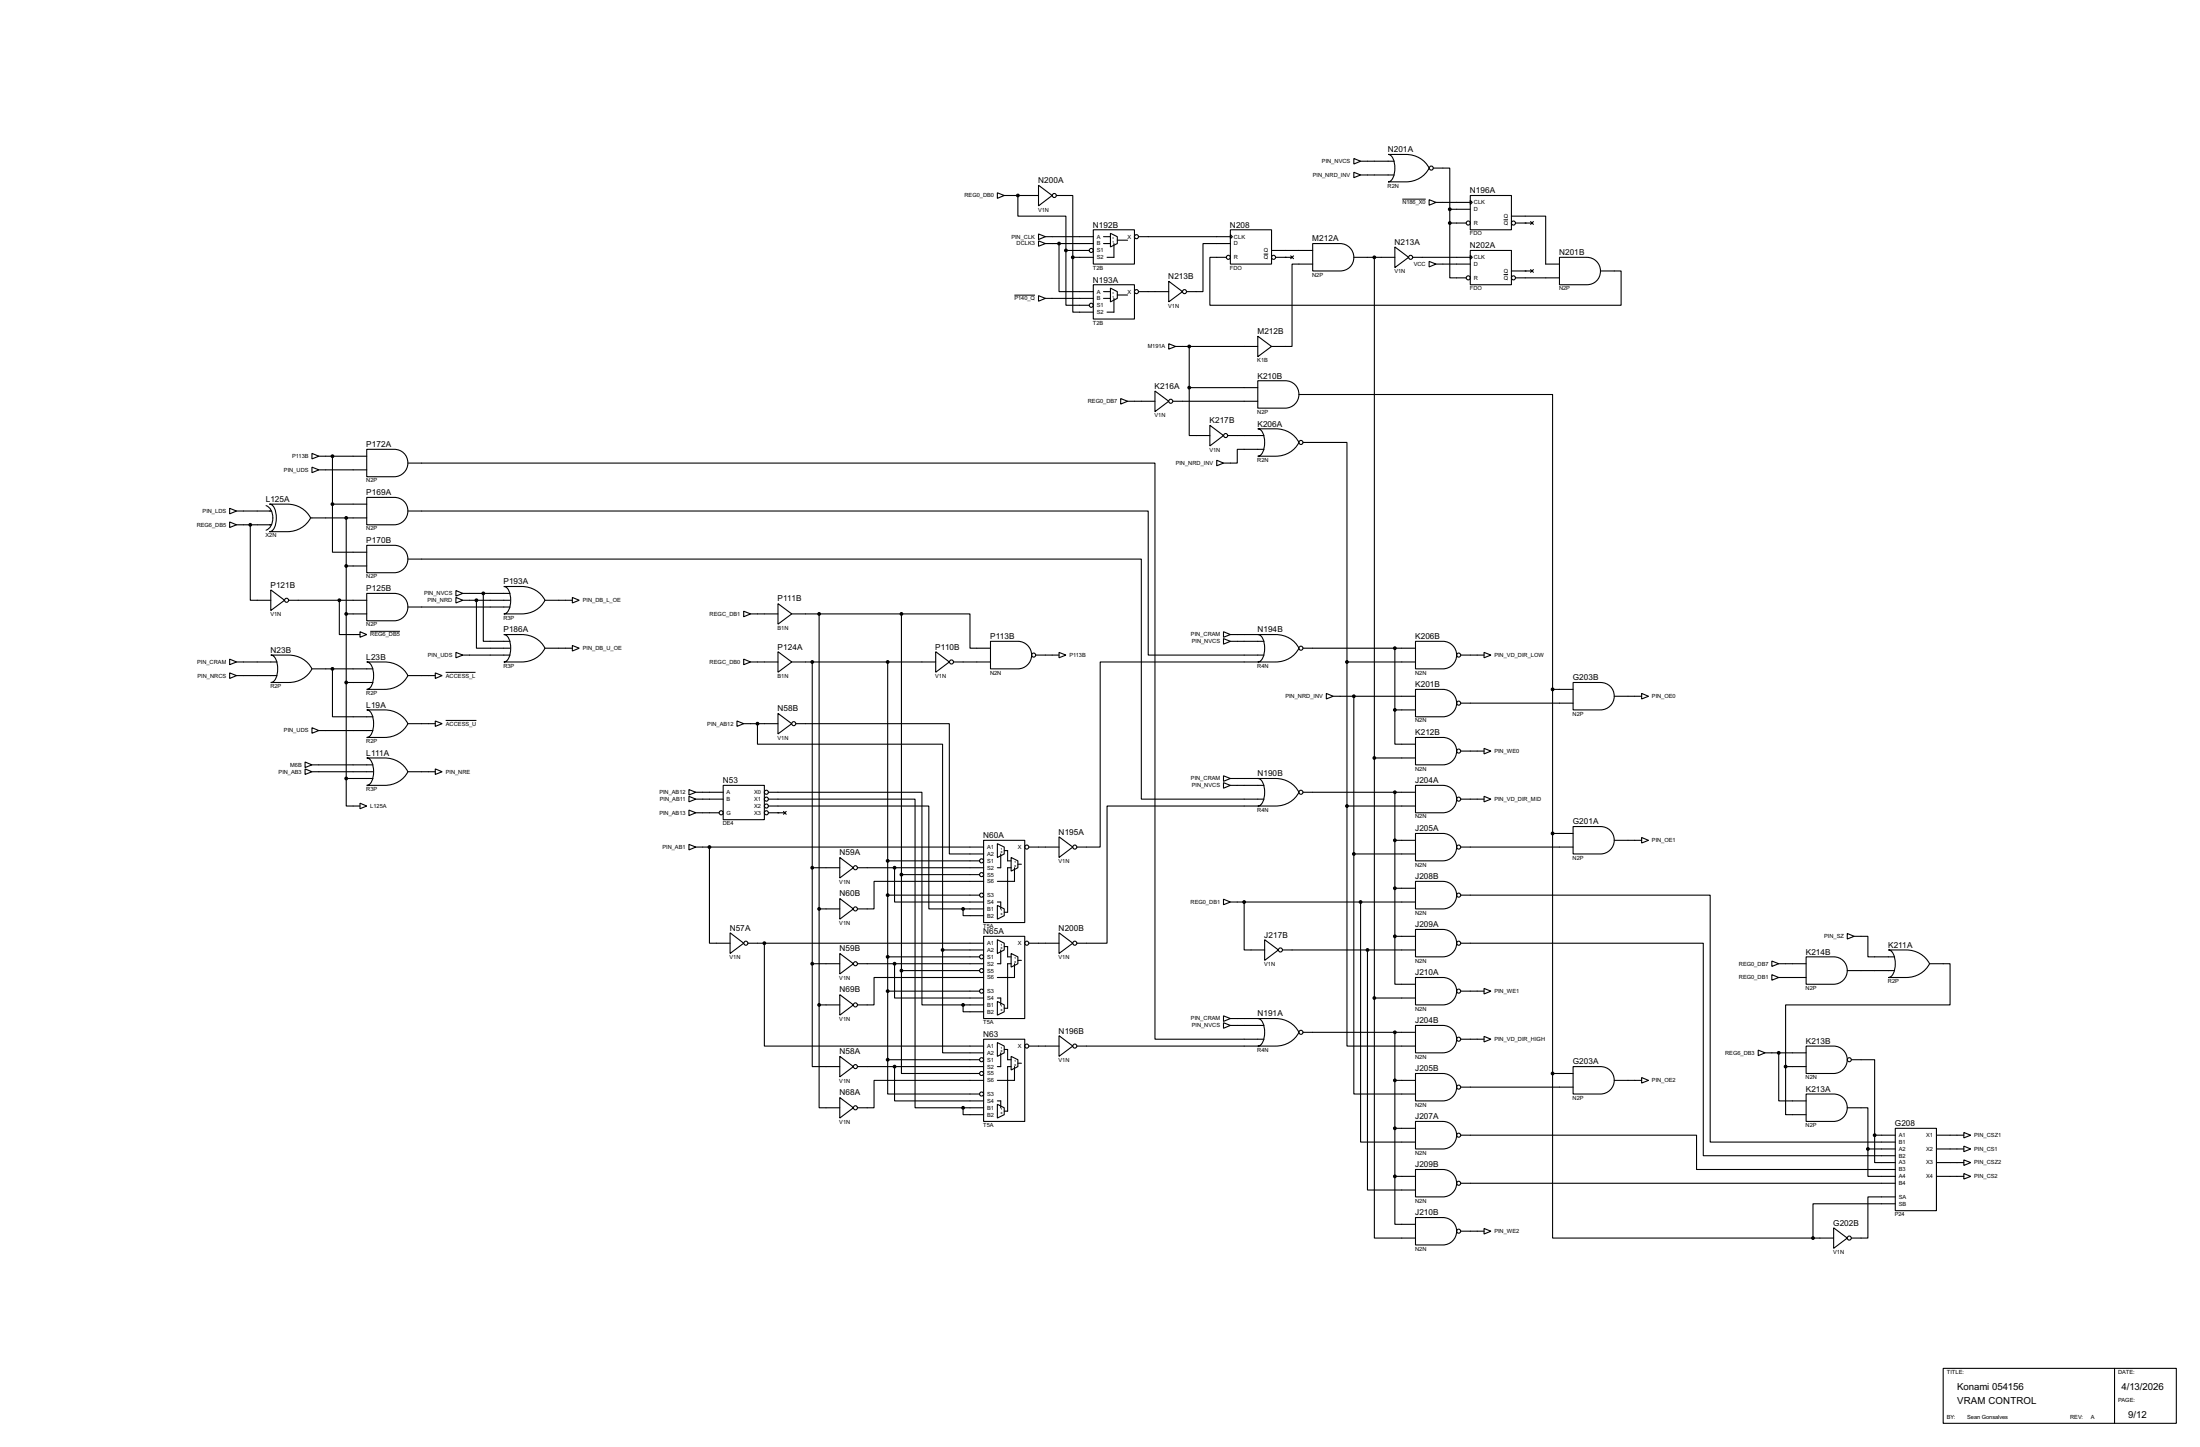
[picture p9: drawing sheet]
<svg xmlns="http://www.w3.org/2000/svg" width="815mm" height="536mm" viewBox="0 0 815 536" stroke-linecap="round" stroke-linejoin="round" font-family="sans-serif">
<g fill="none" stroke="#000" stroke-width=".4">
<path d="M501.7 58.7l2.5 1-2.5 1.1zM504.2 59.7h12.5M514.4 57.2h6.6a9.4 9.4 0 0 1 8.6 5.1 9.5 9.5 0 0 1-8.6 5.1h-6.6a3.2 3.2 0 0 0 2.3-3.2 7.8 7.8 0 0 0-1.3-6.6zM369.6 71.4l2.6 1-2.6 1.1zM372.2 72.4h12.7M377.2 72.4v7.7h17.8v12.7M384.9 68.6l5 3.8-5 3.9zM391.5 72.4h6.1v22.9M501.7 63.8l2.5 1-2.5 1zM504.2 64.8h12.5M529.6 74l2.6 1-2.6 1zM531.2 62.3h6.1v15.2"/>
<path d="M532.2 75h12.7M537.3 77.5v5.1M537.3 77.5h7.6M544.9 72.4h15.2v12.7h-15.2zM544.9 74.2l.7 .8-.7 .7zM384.9 86.7l2.5 1-2.5 1zM384.9 89.2l2.5 1-2.5 1zM387.4 87.7h17.8M387.4 90.2h17.8M392.5 90.2v17.8h12.7M395 92.8v20.3h8.7M395 92.8h8.7"/>
<path d="M397.6 95.3v20.3h7.6M397.6 95.3h7.6M405.2 85.1h15.2v12.7h-15.2zM409 87.7h2.5M409 90.2h2.5M411.5 86.4l2.6 1.3v2.5l-2.6 1.3zM412.8 90.2v5.1h-2.5M414.1 89h3.8M421.9 87.7h34.1M454.5 95.3h-6.1v17.8h152.4v-12.7h-7.7M456 85.1h15.2v12.7h-15.2zM456 86.9l.7 .8-.7 .7z"/>
<path d="M456 90.2h-10.2v17.8h-6.1M471.2 92.8h15.3M472.7 95.3h6.1M478.3 94.8l1.1 1M479.4 94.8l-1.1 1M486.5 90.2h10.1a5.1 5.1 0 0 1 5.1 5.1 5.1 5.1 0 0 1-5.1 5.1h-10.1zM486.5 97.8h-7.7v30.5h-7.6M501.7 95.3h15.2M509.3 95.3v274.3M516.9 91.5l5.1 3.8-5.1 3.8zM523.5 95.3h21.4M529.6 96.8l2.6 1-2.6 1.1z"/>
<path d="M532.2 97.8h12.7M537.3 82.6v20.3h6.1M537.3 82.6h6.1M544.9 92.8h15.2v12.7h-15.2zM544.9 94.5l.7 .8-.7 .8zM560.1 80.1h12.7v17.7h5.1M561.6 82.6h6.1M567.2 99.9l1.1 1M567.2 82.1l1.1 1M568.3 99.9l-1.1 1M568.3 82.1l-1.1 1M577.9 95.3h10.2a5.1 5.1 0 0 1 5 5.1 5.1 5.1 0 0 1-5 5.1h-10.2z"/>
<path d="M384.9 109.5l2.5 1-2.5 1.1zM387.4 110.5h17.8M405.2 105.5h15.2v12.7h-15.2zM409 108h2.5M409 110.5h2.5M411.5 106.7l2.6 1.3v2.5l-2.6 1.3zM412.8 110.5v5.1h-2.5M414.1 109.3h3.8M421.9 108h11.2M433.1 104.2l5.1 3.8-5.1 3.8zM560.1 100.4h7.6M561.6 102.9h16.3"/>
<path d="M433.1 127.3l2.6 1-2.6 1zM435.7 128.3h30.4M440.7 128.3v15.3M466.1 124.5l5.1 3.8-5.1 3.8zM415.3 147.6l2.6 1-2.6 1.1zM417.9 148.6h10.1M428 144.8l5.1 3.8-5.1 3.9zM434.6 148.6h31.5M440.7 143.6v17.7h7.7M440.7 143.6h25.4M448.4 157.5l5 3.8-5 3.9zM466.1 141h10.2a5.1 5.1 0 0 1 5.1 5.1 5.1 5.1 0 0 1-5.1 5.1h-10.2z"/>
<path d="M466.1 158.8h6.6a9.5 9.5 0 0 1 8.7 5.1 9.5 9.5 0 0 1-8.7 5.1h-6.6a3.2 3.2 0 0 0 2.4-3.2 7.7 7.7 0 0 0-1.3-6.6zM481.4 146.1h94v109.2M115.6 173l2.6 1-2.6 1.1zM115.6 167.9l2.6 1.1-2.6 1zM118.2 174h17.7M118.2 169h17.7M123.2 169v17.7M135.9 166.4h10.2a5.1 5.1 0 0 1 5.1 5.1 5.1 5.1 0 0 1-5.1 5.1h-10.2zM151.2 171.5h276.8v213.4h40.4M450.9 170.5l2.5 1-2.5 1zM455 161.3h13.4M468.4 166.4h-9.9v5.1h-5.1"/>
<path d="M482.9 163.9h16.3v81.3M85.1 188.3l2.6 1-2.6 1zM85.1 193.3l2.6 1.1-2.6 1zM87.7 189.3h12.9M87.7 194.4h12.9M92.8 194.4v27.9h7.6M98.6 187.3a5.4 5.4 0 0 1 0 9.1M99.9 186.7h6.6a9.6 9.6 0 0 1 8.6 5.1 9.6 9.6 0 0 1-8.6 5.1h-6.6a3.2 3.2 0 0 0 2.3-3.1 7.8 7.8 0 0 0-1.3-6.7zM115.1 191.8h20.8M123.2 186.7v17.8h12.7M123.2 186.7h12.7M128.3 191.8v96.5"/>
<path d="M135.9 184.2h10.2a5.1 5.1 0 0 1 5.1 5.1 5.1 5.1 0 0 1-5.1 5.1h-10.2zM151.2 189.3h274.3v53.3h42.9M100.4 218.5l5.1 3.8-5.1 3.8zM128.3 209.6h7.6M135.9 219.8h10.2a5.1 5.1 0 0 1 5.1 5 5.1 5.1 0 0 1-5.1 5.1h-10.2zM135.9 202h10.2a5.1 5.1 0 0 1 5.1 5 5.1 5.1 0 0 1-5.1 5.1h-10.2zM151.2 207.1h271.8v88.9h45.4M169 218.7l2.5 1.1-2.5 1zM171.5 219.8h17.5M179.1 219.8v17.7h9.9M186.7 217.2h6.6a9.5 9.5 0 0 1 8.7 5.1 9.5 9.5 0 0 1-8.7 5.1h-6.6a3.2 3.2 0 0 0 2.4-3.2 7.8 7.8 0 0 0-1.3-6.6zM107 222.3h28.9"/>
<path d="M125.8 222.3v12.7h7.6M128.3 227.4h7.6M133.4 234l2.5 1-2.5 1zM151.2 224.8h37.8M169 221.3l2.5 1-2.5 1zM171.5 222.3h17.5M176.6 222.3v17.8h12.4M186.7 235h6.6a9.5 9.5 0 0 1 8.7 5.1 9.5 9.5 0 0 1-8.7 5.1h-6.6a3.2 3.2 0 0 0 2.4-3.2 7.7 7.7 0 0 0-1.3-6.6zM202 222.3h10.1M212.1 221.3l2.6 1-2.6 1zM212.1 239.1l2.6 1-2.6 1zM275.6 226.4l2.6 1-2.6 1z"/>
<path d="M278.2 227.4h10.1M288.3 223.6l5.1 3.8-5.1 3.8zM293.4 227.4h40.7M303.6 227.4v144.8M334.1 227.4h25.4v12.7h7.6M334.1 227.4v132.1M367.1 237.5h10.1a5.1 5.1 0 0 1 5.1 5.1 5.1 5.1 0 0 1-5.1 5.1h-10.1zM453.4 234l2.6 1-2.6 1zM453.4 236.5l2.6 1-2.6 1.1zM456 235h10.1M456 237.5h12.4M466.1 235h6.6a9.5 9.5 0 0 1 8.7 5.1 9.5 9.5 0 0 1-8.7 5.1h-6.6a3.2 3.2 0 0 0 2.4-3.2 7.7 7.7 0 0 0-1.3-6.6z"/>
<path d="M524.6 237.5h10.1a5.1 5.1 0 0 1 5.1 5.1 5.1 5.1 0 0 1-5.1 5.1h-10.1zM85.1 249.2l2.6 1-2.6 1.1zM85.1 244.1l2.6 1.1-2.6 1zM87.7 250.2h15M87.7 245.2h15M100.4 242.6h6.6a9.6 9.6 0 0 1 8.6 5.1 9.5 9.5 0 0 1-8.6 5.1h-6.6a3.2 3.2 0 0 0 2.3-3.2 7.8 7.8 0 0 0-1.3-6.6zM115.6 247.7h22.6M123.2 247.7v17.8h15M128.3 252.8h9.9M135.9 245.2h6.6a9.5 9.5 0 0 1 8.7 5 9.5 9.5 0 0 1-8.7 5.1h-6.6a3.2 3.2 0 0 0 2.4-3.1 7.7 7.7 0 0 0-1.3-6.6zM151.2 250.2h10.1M161.3 249.2l2.6 1-2.6 1.1z"/>
<path d="M169 241.6l2.5 1-2.5 1zM171.5 242.6h17.5M202 240.1h10.1M275.6 244.1l2.6 1.1-2.6 1zM278.2 245.2h10.1M288.3 241.4l5.1 3.8-5.1 3.8zM293.4 245.2h53.4M301 245.2v111.7M329 245.2v147.3M346.8 241.4l5 3.8-5 3.8zM353.4 245.2h13.7M383.8 242.6h8.7"/>
<path d="M392.5 241.6l2.5 1-2.5 1zM466.1 245.2h-58.4v68.5h-8.6M482.9 240.1h41.7M491.5 256.8l2.6 1.1-2.6 1zM494.1 257.9h30.5M499.2 245.2h25.4M499.2 245.2v53.3M501.7 257.9v58.4M516.9 240.1v22.8M524.6 255.3h10.1a5.1 5.1 0 0 1 5.1 5.1 5.1 5.1 0 0 1-5.1 5.1h-10.1zM541.3 242.6h8.7M550 241.6l2.5 1-2.5 1z"/>
<path d="M575.4 255.3h7.6M575.4 255.3v142.3M583 252.8h10.1a5.1 5.1 0 0 1 5.1 5 5.1 5.1 0 0 1-5.1 5.1h-10.1zM598.2 257.9h10.2M608.4 256.8l2.5 1.1-2.5 1zM115.6 269.5l2.6 1.1-2.6 1zM118.2 270.6h20M135.9 262.9h6.6a9.5 9.5 0 0 1 8.7 5.1 9.5 9.5 0 0 1-8.7 5.1h-6.6a3.2 3.2 0 0 0 2.4-3.1 7.8 7.8 0 0 0-1.3-6.7zM151.2 268h10.1M161.3 267l2.6 1-2.6 1zM273.1 267l2.5 1-2.5 1zM275.6 268h12.7"/>
<path d="M280.7 268v7.6h68.6v76.2M288.3 264.2l5.1 3.8-5.1 3.8zM294.9 268h56.9v48.3h12.7M516.9 262.9v12.7h7.7M516.9 262.9h7.7M524.6 273.1h10.1a5.1 5.1 0 0 1 5.1 5.1 5.1 5.1 0 0 1-5.1 5.1h-10.1zM541.3 260.4h41.7M541.3 278.2h8.7M550 277.2l2.5 1-2.5 1zM113.1 284.8l2.5 1-2.5 1zM113.1 282.2l2.5 1.1-2.5 1zM115.6 285.8h22.6"/>
<path d="M115.6 283.3h22.6M128.3 288.3v10.2h5.1M128.3 288.3h9.9M133.4 297.5l2.5 1-2.5 1zM135.9 280.7h6.6a9.5 9.5 0 0 1 8.7 5.1 9.5 9.5 0 0 1-8.7 5.1h-6.6a3.2 3.2 0 0 0 2.4-3.2 7.8 7.8 0 0 0-1.3-6.6zM151.2 285.8h10.1M161.3 284.8l2.6 1-2.6 1zM255.3 292.4l2.6 1-2.6 1zM255.3 294.9l2.6 1.1-2.6 1zM257.9 293.4h10.1M257.9 296h10.1M268 290.9h15.3v12.7h-15.3z"/>
<path d="M284.8 293.4h56.9v78.8h15.2M284.8 296h54.3v114.3h17.8M284.8 298.5h59.4v38.1h12.7M453.4 287.3l2.6 1-2.6 1.1zM453.4 289.9l2.6 1-2.6 1zM456 288.3h10.1M456 290.9h12.4M466.1 288.3h6.6a9.5 9.5 0 0 1 8.7 5.1 9.5 9.5 0 0 1-8.7 5.1h-6.6a3.2 3.2 0 0 0 2.4-3.1 7.8 7.8 0 0 0-1.3-6.7zM466.1 298.5h-55.8v50.8h-11.2M482.9 293.4h41.7M499.2 298.5v88.9h25.4M499.2 298.5h25.4"/>
<path d="M509.3 280.7h15.3M516.9 293.4v53.4M524.6 290.9h10.1a5.1 5.1 0 0 1 5.1 5 5.1 5.1 0 0 1-5.1 5.1h-10.1zM541.3 296h8.7M550 294.9l2.5 1.1-2.5 1zM255.3 312.7l2.6 1-2.6 1.1zM255.3 300l2.6 1-2.6 1.1zM257.9 313.7h106.6M257.9 301h8.6M262.9 313.7v35.6h7.7M284.8 301h6.1M290.4 300.5l1 1.1"/>
<path d="M291.4 300.5l-1 1.1M311.2 317.6l5.1 3.8-5.1 3.8zM329 318.8h34M364.5 311.2h15.3v30.5h-15.3zM369.6 312.5l2.6 1.2v2.6l-2.6 1.3zM370.9 316.3v5.1h-1.3M372.2 315h1.2v3.8h1.3M374.7 317.6l2.5 1.2v2.6l-2.5 1.2zM381.3 313.7h11.2M392.5 309.9l5.1 3.8-5.1 3.9zM501.7 316.3v88.9h22.9M501.7 316.3h22.9"/>
<path d="M516.9 311.2h7.7M524.6 308.7h10.1a5.1 5.1 0 0 1 5.1 5 5.1 5.1 0 0 1-5.1 5.1h-10.1zM541.3 313.7h41.7M575.4 308.7h7.6M583 306.1h10.1a5.1 5.1 0 0 1 5.1 5.1 5.1 5.1 0 0 1-5.1 5.1h-10.1zM598.2 311.2h10.2M608.4 310.2l2.5 1-2.5 1zM301 321.4h10.2M303.6 336.6h7.6M311.2 332.8l5.1 3.8-5.1 3.8zM317.8 321.4h46.7M329 331.5h34"/>
<path d="M331.5 321.4v12.7h33M334.1 323.9h28.9M356.9 336.6v2.5h7.6M356.9 336.6h7.6M364.5 326.4h-40.6v10.2h-6.1M369.6 335.3l2.6 1.3v2.5l-2.6 1.3zM369.6 334.1h1.3v2.5M374.7 321.4h-1.3v16.5h-1.2M376 321.4v5h-6.4M377.2 320.1h1.3M453.4 333l2.6 1.1-2.6 1zM456 334.1h68.6"/>
<path d="M461.1 334.1v17.7h7.6M504.2 334.1v88.9h20.4M516.9 329h7.7M524.6 326.4h10.1a5.1 5.1 0 0 1 5.1 5.1 5.1 5.1 0 0 1-5.1 5.1h-10.1zM541.3 331.5h92.5v91.5h68.6M270.6 345.5l5 3.8-5 3.8zM277.2 349.3h87.3M283.3 349.3v38.1h81.2M301 356.9v38.1h10.2M301 356.9h10.2M311.2 353.1l5.1 3.8-5.1 3.8zM317.8 356.9h46.7"/>
<path d="M329 354.4h34M331.5 356.9v12.7h33M334.1 359.5v38.1h28.9M334.1 359.5h28.9M349.3 351.8v38.1h15.2M349.3 351.8h15.2M364.5 346.8h15.3v30.4h-15.3zM369.6 348l2.6 1.3v2.5l-2.6 1.3zM370.9 351.8v5.1h-1.3M372.2 350.6h1.2v3.8h1.3M374.7 353.1l2.5 1.3v2.5l-2.5 1.3zM374.7 356.9h-1.3v16.5h-1.2"/>
<path d="M376 356.9v5.1h-6.4M377.2 355.7h1.3M381.3 349.3h11.2M392.5 345.5l5.1 3.8-5.1 3.8zM468.7 348l5.1 3.8-5.1 3.9zM475.3 351.8h49.3M506.8 351.8v88.9h17.8M516.9 346.8v17.7h7.7M516.9 346.8h7.7M524.6 344.2h10.1a5.1 5.1 0 0 1 5.1 5.1 5.1 5.1 0 0 1-5.1 5.1h-10.1zM541.3 349.3h89.9v78.7h71.2M656.6 355.9l2.6 1-2.6 1z"/>
<path d="M659.2 356.9h10.1M669.3 354.4h10.2a5.1 5.1 0 0 1 5.1 5 5.1 5.1 0 0 1-5.1 5.1h-10.2zM684.6 345.7l2.5 1.1-2.5 1zM684.6 359.5h17.5M687.1 346.8h5.1v7.6h9.9M699.8 351.8h6.6a9.6 9.6 0 0 1 8.7 5.1 9.6 9.6 0 0 1-8.7 5.1h-6.6a3.2 3.2 0 0 0 2.4-3.1 7.7 7.7 0 0 0-1.4-6.7zM715.1 356.9h7.6v15.3h-61v22.8M303.6 372.2v38.1h7.6M303.6 372.2h7.6M311.2 368.4l5.1 3.8-5.1 3.8zM329 367.1h34M356.9 372.2v2.5h7.6"/>
<path d="M356.9 372.2h7.6M364.5 362h-40.6v10.2h-6.1M369.6 370.9l2.6 1.3v2.5l-2.6 1.3zM369.6 369.6h1.3v2.6M453.4 376.2l2.6 1-2.6 1.1zM453.4 378.8l2.6 1-2.6 1zM456 377.2h10.1M456 379.8h12.4M466.1 377.2h6.6a9.5 9.5 0 0 1 8.7 5.1 9.5 9.5 0 0 1-8.7 5.1h-6.6a3.2 3.2 0 0 0 2.4-3.1 7.8 7.8 0 0 0-1.3-6.7zM509.3 369.6v88.9h15.3M509.3 369.6h15.3M524.6 379.8h10.1a5.1 5.1 0 0 1 5.1 5 5.1 5.1 0 0 1-5.1 5.1h-10.1z"/>
<path d="M524.6 362h10.1a5.1 5.1 0 0 1 5.1 5.1 5.1 5.1 0 0 1-5.1 5.1h-10.1zM541.3 367.1h8.7M550 366.1l2.5 1-2.5 1zM656.6 361l2.6 1-2.6 1zM659.2 362h10.1M311.2 391.2l5.1 3.8-5.1 3.8zM317.8 395h46.7M329 392.5v12.7h34M329 392.5h34M331.5 395v12.7h33M364.5 384.9h15.3v30.4h-15.3zM369.6 386.1l2.6 1.3v2.5l-2.6 1.3z"/>
<path d="M370.9 389.9v5.1h-1.3M372.2 388.7h1.2v3.8h1.3M374.7 391.2l2.5 1.3v2.5l-2.5 1.3zM374.7 395h-1.3v16.5h-1.2M376 395v5.1h-6.4M377.2 393.8h1.3M381.3 387.4h11.2M392.5 383.6l5.1 3.8-5.1 3.8zM399.1 387.4h67M482.9 382.3h41.7M516.9 382.3v53.4M524.6 397.6h10.1a5.1 5.1 0 0 1 5.1 5 5.1 5.1 0 0 1-5.1 5.1h-10.1z"/>
<path d="M541.3 384.9h8.7M550 383.8l2.5 1.1-2.5 1zM575.4 397.6v60.9h96.5M575.4 397.6h7.6M583 395h10.1a5.1 5.1 0 0 1 5.1 5.1 5.1 5.1 0 0 1-5.1 5.1h-10.1zM608.4 399.1l2.5 1-2.5 1zM651.6 388.9l2.5 1-2.5 1.1zM654.1 389.9h15.2M659.2 389.9v17.8h10.1M661.7 395v17.8h7.6M661.7 395h7.6M669.3 387.4h10.2a5.1 5.1 0 0 1 5.1 5.1 5.1 5.1 0 0 1-5.1 5.1h-10.2z"/>
<path d="M686.1 392.5h8.6v27.9M311.2 406.5l5.1 3.8-5.1 3.8zM356.9 410.3v2.5h7.6M356.9 410.3h7.6M364.5 400.1h-40.6v10.2h-6.1M369.6 409l2.6 1.3v2.5l-2.6 1.3zM369.6 407.7h1.3v2.6M516.9 400.1h7.7M516.9 417.9h7.7M524.6 415.3h10.1a5.1 5.1 0 0 1 5.1 5.1 5.1 5.1 0 0 1-5.1 5.1h-10.1zM541.3 402.6h41.7M598.2 400.1h10.2"/>
<path d="M669.3 405.2h10.2a5.1 5.1 0 0 1 5.1 5 5.1 5.1 0 0 1-5.1 5.1h-10.2zM684.6 410.3h7.6v15.2M702.4 417.9h15.2v30.5h-15.2zM727.8 419.4l2.5 1-2.5 1zM516.9 435.7v17.7h7.7M516.9 435.7h7.7M524.6 433.1h10.1a5.1 5.1 0 0 1 5.1 5.1 5.1 5.1 0 0 1-5.1 5.1h-10.1zM541.3 420.4h87.4v12.7h73.7M541.3 438.2h161.1M692.2 425.5v10.2h10.2M692.2 425.5h10.2M694.7 420.4v10.2h7.7"/>
<path d="M694.7 420.4h7.7M717.6 420.4h10.2M717.6 425.5h10.2M717.6 430.6h10.2M717.6 435.7h10.2M727.8 424.5l2.5 1-2.5 1zM727.8 434.6l2.5 1.1-2.5 1zM727.8 429.6l2.5 1-2.5 1zM524.6 450.9h10.1a5.1 5.1 0 0 1 5.1 5.1 5.1 5.1 0 0 1-5.1 5.1h-10.1zM541.3 456h8.7M550 455l2.5 1-2.5 1zM671.9 458.5h7.6"/>
<path d="M679.5 454.7l5.1 3.8-5.1 3.8zM702.4 443.3h-10.2v15.2h-6.1M702.4 445.8h-30.5v12.7M720.1 506.8h86.4v20.3h-86.4zM783.6 506.8v20.3"/>
<circle cx="390.7" cy="72.4" r=".75"/>
<circle cx="530.4" cy="62.3" r=".75"/>
<circle cx="404.4" cy="92.8" r=".75"/>
<circle cx="421.1" cy="87.7" r=".75"/>
<circle cx="455.2" cy="95.3" r=".75"/>
<circle cx="471.9" cy="95.3" r=".75"/>
<circle cx="522.7" cy="95.3" r=".75"/>
<circle cx="544.1" cy="82.6" r=".75"/>
<circle cx="560.8" cy="82.6" r=".75"/>
<circle cx="404.4" cy="113.1" r=".75"/>
<circle cx="421.1" cy="108" r=".75"/>
<circle cx="438.9" cy="108" r=".75"/>
<circle cx="544.1" cy="102.9" r=".75"/>
<circle cx="560.8" cy="102.9" r=".75"/>
<circle cx="433.8" cy="148.6" r=".75"/>
<circle cx="454.2" cy="161.3" r=".75"/>
<circle cx="482.1" cy="163.9" r=".75"/>
<circle cx="106.2" cy="222.3" r=".75"/>
<circle cx="352.6" cy="245.2" r=".75"/>
<circle cx="383" cy="242.6" r=".75"/>
<circle cx="482.1" cy="240.1" r=".75"/>
<circle cx="540.5" cy="242.6" r=".75"/>
<circle cx="294.1" cy="268" r=".75"/>
<circle cx="540.5" cy="278.2" r=".75"/>
<circle cx="540.5" cy="260.4" r=".75"/>
<circle cx="284" cy="293.4" r=".75"/>
<circle cx="284" cy="296" r=".75"/>
<circle cx="284" cy="298.5" r=".75"/>
<circle cx="482.1" cy="293.4" r=".75"/>
<circle cx="540.5" cy="296" r=".75"/>
<circle cx="267.2" cy="301" r=".75"/>
<circle cx="284" cy="301" r=".75"/>
<circle cx="363.7" cy="318.8" r=".75"/>
<circle cx="380.5" cy="313.7" r=".75"/>
<circle cx="398.3" cy="313.7" r=".75"/>
<circle cx="540.5" cy="313.7" r=".75"/>
<circle cx="317" cy="336.6" r=".75"/>
<circle cx="317" cy="321.4" r=".75"/>
<circle cx="363.7" cy="323.9" r=".75"/>
<circle cx="363.7" cy="331.5" r=".75"/>
<circle cx="540.5" cy="331.5" r=".75"/>
<circle cx="276.4" cy="349.3" r=".75"/>
<circle cx="317" cy="356.9" r=".75"/>
<circle cx="363.7" cy="354.4" r=".75"/>
<circle cx="363.7" cy="359.5" r=".75"/>
<circle cx="380.5" cy="349.3" r=".75"/>
<circle cx="398.3" cy="349.3" r=".75"/>
<circle cx="474.5" cy="351.8" r=".75"/>
<circle cx="540.5" cy="349.3" r=".75"/>
<circle cx="317" cy="372.2" r=".75"/>
<circle cx="363.7" cy="367.1" r=".75"/>
<circle cx="540.5" cy="367.1" r=".75"/>
<circle cx="317" cy="395" r=".75"/>
<circle cx="363.7" cy="397.6" r=".75"/>
<circle cx="363.7" cy="392.5" r=".75"/>
<circle cx="380.5" cy="387.4" r=".75"/>
<circle cx="398.3" cy="387.4" r=".75"/>
<circle cx="482.1" cy="382.3" r=".75"/>
<circle cx="540.5" cy="384.9" r=".75"/>
<circle cx="685.3" cy="392.5" r=".75"/>
<circle cx="317" cy="410.3" r=".75"/>
<circle cx="363.7" cy="405.2" r=".75"/>
<circle cx="540.5" cy="402.6" r=".75"/>
<circle cx="540.5" cy="420.4" r=".75"/>
<circle cx="540.5" cy="438.2" r=".75"/>
<circle cx="540.5" cy="456" r=".75"/>
<circle cx="685.3" cy="458.5" r=".75"/>
</g>
<g fill="#000">
<circle cx="476.3" cy="95.3" r=".2"/>
<circle cx="565.2" cy="82.6" r=".2"/>
<circle cx="565.2" cy="100.4" r=".2"/>
<circle cx="288.3" cy="301" r=".2"/>
</g>
<g fill="#000" stroke="#000" stroke-width=".4">
<circle cx="377.2" cy="72.4" r=".5"/>
<circle cx="537.2" cy="77.5" r=".5"/>
<circle cx="392.4" cy="90.2" r=".5"/>
<circle cx="395" cy="92.8" r=".5"/>
<circle cx="397.5" cy="95.3" r=".5"/>
<circle cx="509.3" cy="95.3" r=".5"/>
<circle cx="537.2" cy="82.6" r=".5"/>
<circle cx="440.7" cy="128.3" r=".5"/>
<circle cx="440.7" cy="143.6" r=".5"/>
<circle cx="123.2" cy="169" r=".5"/>
<circle cx="92.7" cy="194.4" r=".5"/>
<circle cx="123.2" cy="186.7" r=".5"/>
<circle cx="128.3" cy="191.8" r=".5"/>
<circle cx="128.3" cy="209.6" r=".5"/>
<circle cx="179.1" cy="219.8" r=".5"/>
<circle cx="125.7" cy="222.3" r=".5"/>
<circle cx="128.3" cy="227.4" r=".5"/>
<circle cx="176.5" cy="222.3" r=".5"/>
<circle cx="303.5" cy="227.4" r=".5"/>
<circle cx="334" cy="227.4" r=".5"/>
<circle cx="123.2" cy="247.7" r=".5"/>
<circle cx="128.3" cy="252.8" r=".5"/>
<circle cx="301" cy="245.2" r=".5"/>
<circle cx="328.9" cy="245.2" r=".5"/>
<circle cx="499.1" cy="245.2" r=".5"/>
<circle cx="501.7" cy="257.9" r=".5"/>
<circle cx="516.9" cy="240.1" r=".5"/>
<circle cx="575.3" cy="255.3" r=".5"/>
<circle cx="280.7" cy="268" r=".5"/>
<circle cx="516.9" cy="262.9" r=".5"/>
<circle cx="128.3" cy="288.3" r=".5"/>
<circle cx="499.1" cy="298.5" r=".5"/>
<circle cx="509.3" cy="280.7" r=".5"/>
<circle cx="516.9" cy="293.4" r=".5"/>
<circle cx="262.9" cy="313.7" r=".5"/>
<circle cx="328.9" cy="318.8" r=".5"/>
<circle cx="501.7" cy="316.3" r=".5"/>
<circle cx="516.9" cy="311.2" r=".5"/>
<circle cx="575.3" cy="308.7" r=".5"/>
<circle cx="301" cy="321.4" r=".5"/>
<circle cx="303.5" cy="336.6" r=".5"/>
<circle cx="328.9" cy="331.5" r=".5"/>
<circle cx="331.5" cy="321.4" r=".5"/>
<circle cx="334" cy="323.9" r=".5"/>
<circle cx="356.9" cy="336.6" r=".5"/>
<circle cx="461" cy="334.1" r=".5"/>
<circle cx="504.2" cy="334.1" r=".5"/>
<circle cx="516.9" cy="329" r=".5"/>
<circle cx="283.2" cy="349.3" r=".5"/>
<circle cx="301" cy="356.9" r=".5"/>
<circle cx="328.9" cy="354.4" r=".5"/>
<circle cx="331.5" cy="356.9" r=".5"/>
<circle cx="334" cy="359.5" r=".5"/>
<circle cx="349.3" cy="351.8" r=".5"/>
<circle cx="506.7" cy="351.8" r=".5"/>
<circle cx="516.9" cy="346.8" r=".5"/>
<circle cx="303.5" cy="372.2" r=".5"/>
<circle cx="328.9" cy="367.1" r=".5"/>
<circle cx="356.9" cy="372.2" r=".5"/>
<circle cx="509.3" cy="369.6" r=".5"/>
<circle cx="328.9" cy="392.5" r=".5"/>
<circle cx="331.5" cy="395" r=".5"/>
<circle cx="516.9" cy="382.3" r=".5"/>
<circle cx="575.3" cy="397.6" r=".5"/>
<circle cx="659.1" cy="389.9" r=".5"/>
<circle cx="661.7" cy="395" r=".5"/>
<circle cx="356.9" cy="410.3" r=".5"/>
<circle cx="516.9" cy="400.1" r=".5"/>
<circle cx="516.9" cy="417.9" r=".5"/>
<circle cx="516.9" cy="435.7" r=".5"/>
<circle cx="692.2" cy="425.5" r=".5"/>
<circle cx="694.7" cy="420.4" r=".5"/>
<circle cx="671.8" cy="458.5" r=".5"/>
</g>
<path d="M519.7 73.8h8.7M468.3 94.1h1.7M557.2 81.4h1.7M375.9 109.3h7.7M557.2 101.7h1.7M137.2 233.8h11M165.2 249h11M165.2 266.8h11.4" fill="none" stroke="#000" stroke-width=".37"/>
<g font-size="4">
<text x="725.3" y="514.9">Konami 054156</text>
<text x="786.2" y="514.9">4/13/2026</text>
<text x="725.3" y="520">VRAM CONTROL</text>
<text x="788.7" y="525.1">9/12</text>
</g>
<g font-size="3.4">
<text x="514.3" y="56.4">N201A</text>
<text x="384.7" y="67.8">N200A</text>
<text x="544.7" y="71.6">N196A</text>
<text x="405" y="84.3">N192B</text>
<text x="455.8" y="84.3">N208</text>
<text x="486.3" y="89.4">M212A</text>
<text x="516.8" y="90.7">N213A</text>
<text x="544.7" y="92">N202A</text>
<text x="577.8" y="94.5">N201B</text>
<text x="405" y="104.7">N193A</text>
<text x="433" y="103.4">N213B</text>
<text x="466" y="123.7">M212B</text>
<text x="427.9" y="144">K216A</text>
<text x="466" y="140.2">K210B</text>
<text x="448.2" y="156.7">K217B</text>
<text x="466" y="158">K206A</text>
<text x="135.8" y="165.6">P172A</text>
<text x="98.5" y="185.9">L125A</text>
<text x="135.8" y="183.4">P169A</text>
<text x="135.8" y="201.2">P170B</text>
<text x="100.2" y="217.7">P121B</text>
<text x="135.8" y="219">P125B</text>
<text x="186.6" y="216.4">P193A</text>
<text x="288.2" y="222.8">P111B</text>
<text x="186.6" y="234.2">P186A</text>
<text x="366.9" y="236.7">P113B</text>
<text x="466" y="234.2">N194B</text>
<text x="524.4" y="236.7">K206B</text>
<text x="100.2" y="241.8">N23B</text>
<text x="135.8" y="244.4">L23B</text>
<text x="288.2" y="240.6">P124A</text>
<text x="346.6" y="240.6">P110B</text>
<text x="582.8" y="252">G203B</text>
<text x="524.4" y="254.5">K201B</text>
<text x="135.8" y="262.1">L19A</text>
<text x="288.2" y="263.4">N58B</text>
<text x="524.4" y="272.3">K212B</text>
<text x="135.8" y="279.9">L111A</text>
<text x="466" y="287.5">N190B</text>
<text x="267.9" y="290.1">N53</text>
<text x="524.4" y="290.1">J204A</text>
<text x="582.8" y="305.3">G201A</text>
<text x="364.4" y="310.4">N60A</text>
<text x="392.3" y="309.1">N195A</text>
<text x="524.4" y="307.9">J205A</text>
<text x="311.1" y="316.8">N59A</text>
<text x="524.4" y="325.6">J208B</text>
<text x="311.1" y="332">N60B</text>
<text x="270.4" y="344.7">N57A</text>
<text x="364.4" y="346">N65A</text>
<text x="392.3" y="344.7">N200B</text>
<text x="468.5" y="347.2">J217B</text>
<text x="524.4" y="343.4">J209A</text>
<text x="311.1" y="352.3">N59B</text>
<text x="669.2" y="353.6">K214B</text>
<text x="699.7" y="351">K211A</text>
<text x="524.4" y="361.2">J210A</text>
<text x="311.1" y="367.6">N69B</text>
<text x="466" y="376.4">N191A</text>
<text x="392.3" y="382.8">N196B</text>
<text x="524.4" y="379">J204B</text>
<text x="364.4" y="384.1">N63</text>
<text x="669.2" y="386.6">K213B</text>
<text x="311.1" y="390.4">N58A</text>
<text x="582.8" y="394.2">G203A</text>
<text x="524.4" y="396.8">J205B</text>
<text x="311.1" y="405.7">N68A</text>
<text x="669.2" y="404.4">K213A</text>
<text x="524.4" y="414.5">J207A</text>
<text x="702.2" y="417.1">G208</text>
<text x="524.4" y="432.3">J209B</text>
<text x="524.4" y="450.1">J210B</text>
<text x="679.4" y="453.9">G202B</text>
</g>
<g font-size="2.4">
<text x="486.5" y="65.5">PIN_NRD_INV</text>
<text x="489.9" y="60.4">PIN_NVCS</text>
<text x="514.2" y="69.5">R2N</text>
<text x="357.4" y="73.1">REG0_DB0</text>
<text x="519.7" y="75.6">N186_X0</text>
<text x="546.2" y="75.6">CLK</text>
<text x="384.7" y="78.3">V1N</text>
<text x="546.2" y="78.2">D</text>
<text x="546.2" y="83.3">R</text>
<text x="557.2" y="80.8">Q</text>
<text x="557.2" y="83.3">Q</text>
<text x="374.8" y="88.3">PIN_CLK</text>
<text x="406.5" y="88.3">A</text>
<text x="417.8" y="88.3">X</text>
<text x="457.3" y="88.3">CLK</text>
<text x="544.7" y="87.2">FDO</text>
<text x="376.7" y="90.9">DCLK3</text>
<text x="406.5" y="96">S2</text>
<text x="406.5" y="90.9">B</text>
<text x="406.5" y="93.5">S1</text>
<text x="457.3" y="90.9">D</text>
<text x="457.3" y="96">R</text>
<text x="468.3" y="93.5">Q</text>
<text x="468.3" y="96">Q</text>
<text x="546.2" y="96">CLK</text>
<text x="405" y="99.9">T2B</text>
<text x="455.8" y="99.9">FDO</text>
<text x="516.7" y="101.2">V1N</text>
<text x="523.9" y="98.5">VCC</text>
<text x="546.2" y="98.5">D</text>
<text x="557.2" y="101">Q</text>
<text x="486.3" y="102.4">N2P</text>
<text x="544.7" y="107.6">FDO</text>
<text x="546.2" y="103.6">R</text>
<text x="557.2" y="103.6">Q</text>
<text x="577.7" y="107.6">N2P</text>
<text x="375.9" y="111.2">P140_Q</text>
<text x="406.5" y="108.7">A</text>
<text x="406.5" y="111.2">B</text>
<text x="406.5" y="113.7">S1</text>
<text x="417.8" y="108.7">X</text>
<text x="432.9" y="113.9">V1N</text>
<text x="406.5" y="116.3">S2</text>
<text x="405" y="120.3">T2B</text>
<text x="425.3" y="129">M191A</text>
<text x="465.9" y="134.2">K1B</text>
<text x="403.1" y="149.3">REG0_DB7</text>
<text x="427.8" y="154.5">V1N</text>
<text x="465.9" y="153.2">N2P</text>
<text x="448.2" y="167.2">V1N</text>
<text x="108.3" y="169.7">P113B</text>
<text x="435.7" y="172.2">PIN_NRD_INV</text>
<text x="465.9" y="171.1">R2N</text>
<text x="105.2" y="174.7">PIN_UDS</text>
<text x="135.7" y="178.7">N2P</text>
<text x="75.1" y="190">PIN_LDS</text>
<text x="72.9" y="195.1">REG6_DB5</text>
<text x="135.7" y="196.5">N2P</text>
<text x="98.4" y="199">X2N</text>
<text x="135.7" y="214.2">N2P</text>
<text x="157.1" y="220.5">PIN_NVCS</text>
<text x="158.4" y="223">PIN_NRD</text>
<text x="216" y="223">PIN_DB_L_OE</text>
<text x="100.2" y="228.2">V1N</text>
<text x="135.7" y="232">N2P</text>
<text x="186.5" y="229.5">R3P</text>
<text x="263" y="228.1">REGC_DB1</text>
<text x="288.1" y="233.3">B1N</text>
<text x="137.2" y="235.7">REG6_DB5</text>
<text x="441.3" y="235.7">PIN_CRAM</text>
<text x="441.6" y="238.2">PIN_NVCS</text>
<text x="73" y="245.9">PIN_CRAM</text>
<text x="158.5" y="243.3">PIN_UDS</text>
<text x="216" y="240.8">PIN_DB_U_OE</text>
<text x="263" y="245.9">REGC_DB0</text>
<text x="396.3" y="243.3">P113B</text>
<text x="553.8" y="243.3">PIN_VD_DIR_LOW</text>
<text x="73.2" y="250.9">PIN_NRCS</text>
<text x="165.2" y="250.9">ACCESS_L</text>
<text x="186.5" y="247.3">R3P</text>
<text x="288.1" y="251.1">B1N</text>
<text x="346.6" y="251.1">V1N</text>
<text x="366.9" y="249.8">N2N</text>
<text x="465.9" y="247.3">R4N</text>
<text x="524.4" y="249.8">N2N</text>
<text x="100.2" y="254.9">R2P</text>
<text x="135.7" y="257.4">R2P</text>
<text x="476.3" y="258.6">PIN_NRD_INV</text>
<text x="612.2" y="258.6">PIN_OE0</text>
<text x="165.2" y="268.7">ACCESS_U</text>
<text x="262.1" y="268.7">PIN_AB12</text>
<text x="524.4" y="267.6">N2N</text>
<text x="582.8" y="265">N2P</text>
<text x="105.2" y="271.3">PIN_UDS</text>
<text x="135.7" y="275.2">R2P</text>
<text x="288.1" y="273.9">V1N</text>
<text x="553.8" y="278.9">PIN_WE0</text>
<text x="103.2" y="286.5">PIN_AB3</text>
<text x="107.6" y="284">M6B</text>
<text x="165.2" y="286.5">PIN_NRE</text>
<text x="524.4" y="285.4">N2N</text>
<text x="135.7" y="293">R3P</text>
<text x="441.3" y="289">PIN_CRAM</text>
<text x="441.6" y="291.6">PIN_NVCS</text>
<text x="137.2" y="299.2">L125A</text>
<text x="244.3" y="294.1">PIN_AB12</text>
<text x="244.5" y="296.7">PIN_AB11</text>
<text x="269.3" y="296.7">B</text>
<text x="269.3" y="294.1">A</text>
<text x="279.4" y="294.1">X0</text>
<text x="279.4" y="296.7">X1</text>
<text x="279.4" y="299.2">X2</text>
<text x="553.8" y="296.7">PIN_VD_DIR_MID</text>
<text x="244.3" y="301.7">PIN_AB13</text>
<text x="267.8" y="305.7">DE4</text>
<text x="269.3" y="301.7">G</text>
<text x="279.4" y="301.7">X3</text>
<text x="465.9" y="300.6">R4N</text>
<text x="524.4" y="303.1">N2N</text>
<text x="612.2" y="311.9">PIN_OE1</text>
<text x="245.5" y="314.4">PIN_AB1</text>
<text x="365.8" y="314.4">A1</text>
<text x="365.8" y="317">A2</text>
<text x="377.1" y="314.4">X</text>
<text x="365.8" y="322.1">S2</text>
<text x="365.8" y="319.5">S1</text>
<text x="392.3" y="319.7">V1N</text>
<text x="524.4" y="320.9">N2N</text>
<text x="582.8" y="318.4">N2P</text>
<text x="311" y="327.3">V1N</text>
<text x="365.8" y="327.1">S6</text>
<text x="365.8" y="324.6">S5</text>
<text x="365.8" y="334.8">S4</text>
<text x="365.8" y="332.2">S3</text>
<text x="441.2" y="334.8">REG0_DB1</text>
<text x="365.8" y="339.8">B2</text>
<text x="365.8" y="337.3">B1</text>
<text x="524.4" y="338.7">N2N</text>
<text x="311" y="342.5">V1N</text>
<text x="364.3" y="343.8">T5A</text>
<text x="676" y="347.5">PIN_SZ</text>
<text x="365.8" y="350">A1</text>
<text x="365.8" y="352.5">A2</text>
<text x="377.1" y="350">X</text>
<text x="270.4" y="355.2">V1N</text>
<text x="365.8" y="357.6">S2</text>
<text x="365.8" y="355.1">S1</text>
<text x="392.3" y="355.2">V1N</text>
<text x="468.5" y="357.8">V1N</text>
<text x="524.4" y="356.5">N2N</text>
<text x="644.4" y="357.6">REG0_DB7</text>
<text x="311" y="362.8">V1N</text>
<text x="365.8" y="362.7">S6</text>
<text x="365.8" y="360.2">S5</text>
<text x="644.4" y="362.7">REG0_DB1</text>
<text x="699.6" y="364.1">R2P</text>
<text x="365.8" y="370.3">S4</text>
<text x="365.8" y="367.8">S3</text>
<text x="553.8" y="367.8">PIN_WE1</text>
<text x="669.1" y="366.6">N2P</text>
<text x="365.8" y="375.4">B2</text>
<text x="365.8" y="372.9">B1</text>
<text x="441.3" y="377.9">PIN_CRAM</text>
<text x="524.4" y="374.3">N2N</text>
<text x="311" y="378.1">V1N</text>
<text x="364.3" y="379.3">T5A</text>
<text x="441.6" y="380.5">PIN_NVCS</text>
<text x="365.8" y="388.1">A1</text>
<text x="377.1" y="388.1">X</text>
<text x="465.9" y="389.5">R4N</text>
<text x="553.8" y="385.6">PIN_VD_DIR_HIGH</text>
<text x="365.8" y="390.6">A2</text>
<text x="365.8" y="395.7">S2</text>
<text x="365.8" y="393.2">S1</text>
<text x="392.3" y="393.3">V1N</text>
<text x="524.4" y="392">N2N</text>
<text x="639.3" y="390.6">REG6_DB3</text>
<text x="311" y="400.9">V1N</text>
<text x="365.8" y="400.8">S6</text>
<text x="365.8" y="398.3">S5</text>
<text x="612.2" y="400.8">PIN_OE2</text>
<text x="669.1" y="399.7">N2N</text>
<text x="365.8" y="405.9">S3</text>
<text x="582.8" y="407.3">N2P</text>
<text x="365.8" y="408.4">S4</text>
<text x="365.8" y="413.5">B2</text>
<text x="365.8" y="411">B1</text>
<text x="524.4" y="409.8">N2N</text>
<text x="311" y="416.2">V1N</text>
<text x="364.3" y="417.4">T5A</text>
<text x="669.1" y="417.4">N2P</text>
<text x="703.6" y="421.1">A1</text>
<text x="703.6" y="423.7">B1</text>
<text x="713.8" y="421.1">X1</text>
<text x="731.6" y="421.1">PIN_CSZ1</text>
<text x="524.4" y="427.6">N2N</text>
<text x="703.6" y="426.2">A2</text>
<text x="703.6" y="428.7">B2</text>
<text x="703.6" y="431.3">A3</text>
<text x="713.8" y="426.2">X2</text>
<text x="713.8" y="431.3">X3</text>
<text x="731.6" y="426.2">PIN_CS1</text>
<text x="731.6" y="431.3">PIN_CSZ2</text>
<text x="703.6" y="433.8">B3</text>
<text x="703.6" y="436.4">A4</text>
<text x="713.8" y="436.4">X4</text>
<text x="731.6" y="436.4">PIN_CS2</text>
<text x="703.6" y="444">SA</text>
<text x="703.6" y="438.9">B4</text>
<text x="524.4" y="445.4">N2N</text>
<text x="703.6" y="446.5">SB</text>
<text x="702.2" y="450.5">P24</text>
<text x="553.8" y="456.7">PIN_WE2</text>
<text x="524.4" y="463.2">N2N</text>
<text x="679.3" y="464.4">V1N</text>
<text x="721.4" y="508.9">TITLE:</text>
<text x="784.9" y="508.9">DATE:</text>
<text x="784.9" y="519.1">PAGE:</text>
<text x="721.4" y="525.4">BY:</text>
<text x="729" y="525.4">Sean Gonsalves</text>
<text x="767.1" y="525.4">REV:</text>
<text x="774.8" y="525.4">A</text>
</g>
<g font-size="1.2">
<text x="412.3" y="88.3">0</text>
<text x="412.3" y="90.2">1</text>
<text x="412.3" y="108.7">0</text>
<text x="412.3" y="110.5">1</text>
<text x="370.9" y="314.7">1</text>
<text x="370.9" y="316">0</text>
<text x="376" y="319.8">1</text>
<text x="376" y="321">0</text>
<text x="370.9" y="337.6">1</text>
<text x="370.9" y="338.8">0</text>
<text x="370.9" y="350.3">1</text>
<text x="370.9" y="351.5">0</text>
<text x="376" y="355.3">1</text>
<text x="376" y="356.6">0</text>
<text x="370.9" y="373.1">1</text>
<text x="370.9" y="374.4">0</text>
<text x="370.9" y="388.4">1</text>
<text x="370.9" y="389.6">0</text>
<text x="376" y="393.4">1</text>
<text x="376" y="394.7">0</text>
<text x="370.9" y="411.2">1</text>
<text x="370.9" y="412.5">0</text>
</g>
</svg>
